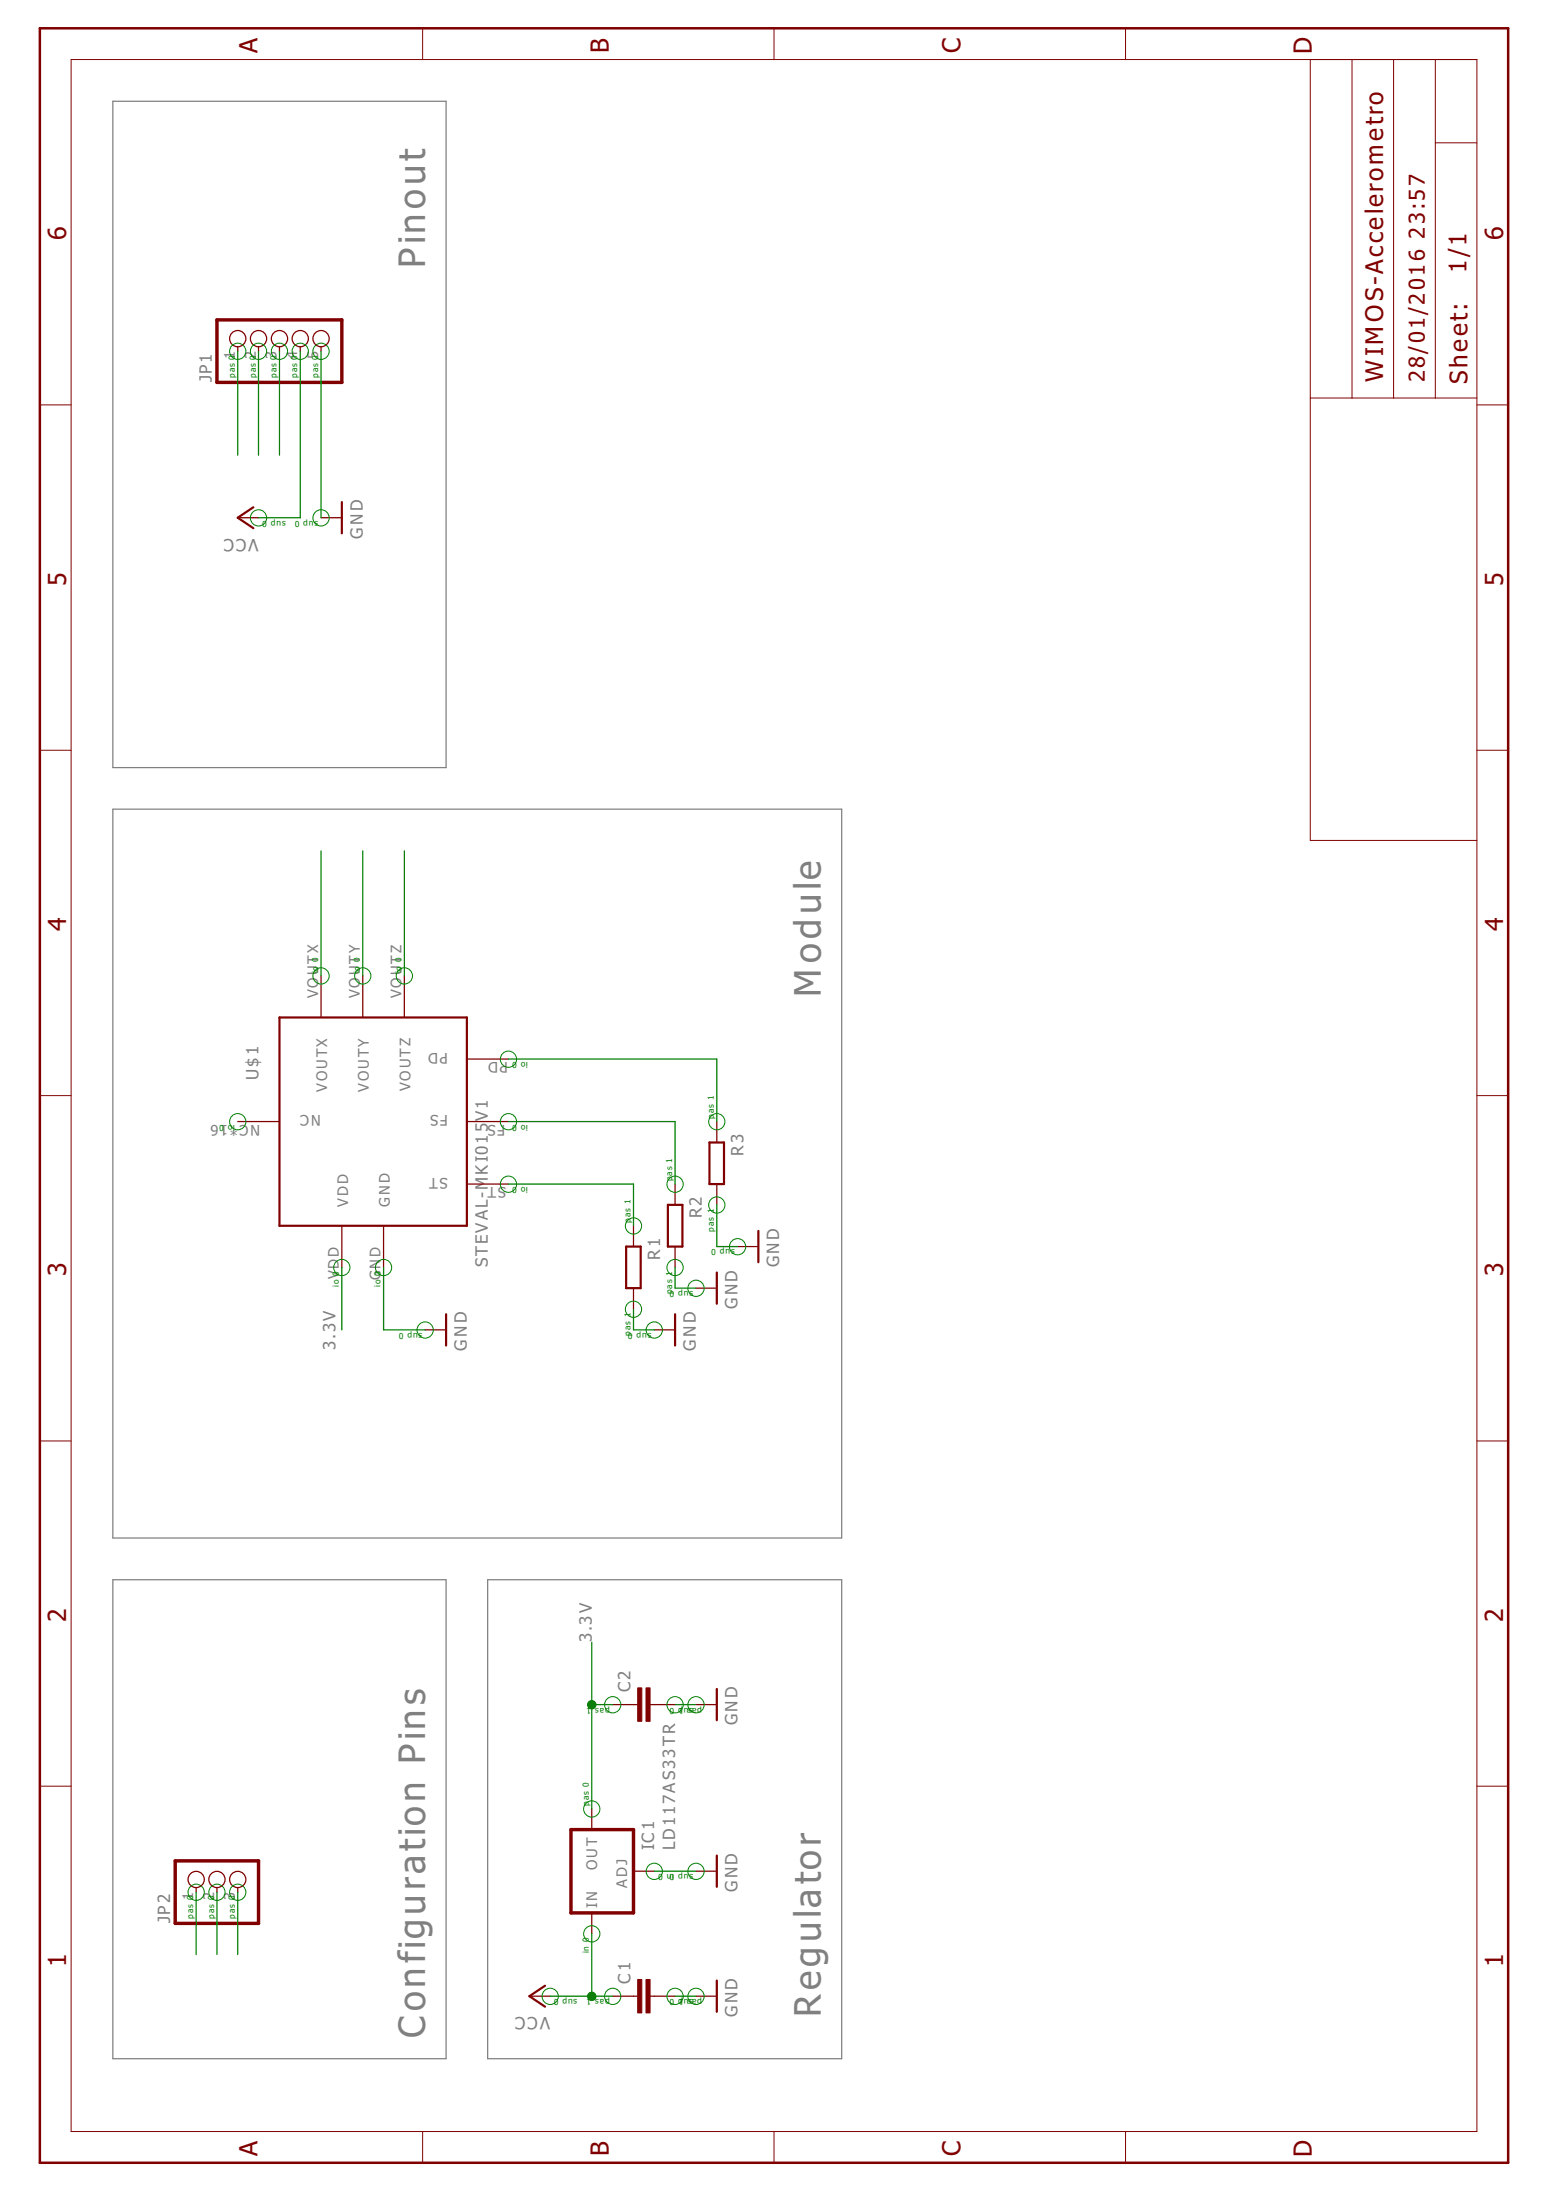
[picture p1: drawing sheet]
<svg xmlns="http://www.w3.org/2000/svg" width="210mm" height="297mm" viewBox="0 0 210 297" stroke-linecap="round" stroke-linejoin="round" font-family="sans-serif">
<g fill="none" stroke="#800000" stroke-width=".14">
<path d="M9.6 8.1h190.4v280.6h-190.4zM57.2 3.8v4.3M104.8 3.8v4.3M152.4 3.8v4.3M177.4 8.1v105.7h22.6M183.1 8.1v45.8M188.7 8.1v45.8M194.4 19.3h5.6M194.4 8.1v45.8M5.4 54.8h4.2M177.4 53.9h22.6M200 54.8h4.2"/>
<path d="M5.4 101.6h4.2M200 101.6h4.2M5.4 148.4h4.2M200 148.4h4.2M5.4 195.2h4.2M200 195.2h4.2M5.4 241.9h4.2M200 241.9h4.2M57.2 288.7v4.2M104.8 288.7v4.2M152.4 288.7v4.2"/>
</g>
<path d="M5.4 3.8h198.8v289.1h-198.8z" fill="none" stroke="#800000" stroke-width=".34"/>
<g fill="none" stroke="#800000" stroke-width=".17">
<path d="M32.2 46.9v.7M35 46.9v.7M37.8 46.9v.7M40.7 46.9v.7M43.5 46.9v.7M32.2 70.1h2.8M43.5 70.1h2.8M43.5 132.2v5.6M49.1 132.2v5.6M54.8 132.2v5.6M32.2 151.9h5.6M63.2 151.9h5.7"/>
<path d="M63.2 143.4h5.7M97.1 151.9v2.8M46.3 166v5.7M51.9 166v5.7M63.2 160.4h5.7M85.8 166v2.8M85.8 174.5v2.8M91.4 160.4v2.8M91.4 168.8v2.9M94.3 174.5h2.8M97.1 160.4v2.8M99.9 168.8h2.8"/>
<path d="M57.6 180.1h2.8M88.6 180.1h2.8M83 230.9h3.3M88 230.9h3.4M94.3 230.9h2.8M26.6 255.7v.6M29.4 255.7v.6M32.2 255.7v.6M80.1 245v2.8M80.1 259.1v2.8M85.8 253.4h2.8M94.3 253.4h2.8"/>
<path d="M71.7 270.4h2.8M83 270.4h3.3M88 270.4h3.4M94.3 270.4h2.8"/>
<circle cx="32.2" cy="45.9" r="1.1"/>
<circle cx="35" cy="45.9" r="1.1"/>
<circle cx="37.8" cy="45.9" r="1.1"/>
<circle cx="40.7" cy="45.9" r="1.1"/>
<circle cx="43.5" cy="45.9" r="1.1"/>
<circle cx="26.6" cy="254.6" r="1.1"/>
<circle cx="29.4" cy="254.6" r="1.1"/>
<circle cx="32.2" cy="254.6" r="1.1"/>
</g>
<g fill="none" stroke="#800000" stroke-width=".3">
<path d="M34.3 68.7l-2.1 1.4 2.1 1.4M46.3 68v4.2M37.8 137.8h25.4v28.2h-25.4zM96.1 154.7h1.9v5.7h-1.9zM60.4 178v4.2M84.8 168.8h2v5.7h-2zM90.4 163.2h2v5.6h-2zM91.4 178v4.2M97.1 172.4v4.2M102.7 166.7v4.3M97.1 228.8v4.2M97.1 251.3v4.3"/>
<path d="M73.8 269l-2.1 1.4 2.1 1.4M97.1 268.3v4.2"/>
</g>
<path d="M29.4 43.3h16.9v8.5h-16.9zM23.7 252.1h11.3v8.4h-11.3zM77.3 247.8h8.5v11.3h-8.5z" fill="none" stroke="#800000" stroke-width=".47"/>
<g fill="#800000" stroke="#800000" stroke-width=".14">
<path d="M87.5 268.1h.5v4.5h-.5z"/>
<path d="M86.4 268.1h.5v4.5h-.5z"/>
<path d="M87.5 228.6h.5v4.6h-.5z"/>
<path d="M86.4 228.6h.5v4.6h-.5z"/>
</g>
<g fill="none" stroke="#008000" stroke-width=".14">
<circle cx="32.2" cy="47.6" r="1.1"/>
<circle cx="35" cy="47.6" r="1.1"/>
<circle cx="37.8" cy="47.6" r="1.1"/>
<circle cx="40.7" cy="47.6" r="1.1"/>
<circle cx="43.5" cy="47.6" r="1.1"/>
<circle cx="35" cy="70.1" r="1.1"/>
<circle cx="43.5" cy="70.1" r="1.1"/>
<circle cx="43.5" cy="132.2" r="1.1"/>
<circle cx="49.1" cy="132.2" r="1.1"/>
<circle cx="54.8" cy="132.2" r="1.1"/>
<circle cx="32.2" cy="151.9" r="1.1"/>
<circle cx="68.9" cy="143.5" r="1.1"/>
<circle cx="68.9" cy="151.9" r="1.1"/>
<circle cx="97.1" cy="151.9" r="1.1"/>
<circle cx="46.3" cy="171.7" r="1.1"/>
<circle cx="51.9" cy="171.7" r="1.1"/>
<circle cx="68.9" cy="160.4" r="1.1"/>
<circle cx="85.8" cy="166.1" r="1.1"/>
<circle cx="85.8" cy="177.3" r="1.1"/>
<circle cx="91.4" cy="171.7" r="1.1"/>
<circle cx="91.4" cy="160.4" r="1.1"/>
<circle cx="94.3" cy="174.5" r="1.1"/>
<circle cx="97.1" cy="163.2" r="1.1"/>
<circle cx="99.9" cy="168.9" r="1.1"/>
<circle cx="57.6" cy="180.1" r="1.1"/>
<circle cx="88.6" cy="180.1" r="1.1"/>
<circle cx="83" cy="230.9" r="1.1"/>
<circle cx="91.4" cy="230.9" r="1.1"/>
<circle cx="94.3" cy="230.9" r="1.1"/>
<circle cx="26.6" cy="256.3" r="1.1"/>
<circle cx="29.4" cy="256.3" r="1.1"/>
<circle cx="32.2" cy="256.3" r="1.1"/>
<circle cx="80.1" cy="245" r="1.1"/>
<circle cx="88.6" cy="253.5" r="1.1"/>
<circle cx="94.3" cy="253.5" r="1.1"/>
<circle cx="74.5" cy="270.4" r="1.1"/>
<circle cx="80.1" cy="261.9" r="1.1"/>
<circle cx="83" cy="270.4" r="1.1"/>
<circle cx="91.4" cy="270.4" r="1.1"/>
<circle cx="94.3" cy="270.4" r="1.1"/>
</g>
<g fill="none" stroke="#008000" stroke-width=".17">
<path d="M32.2 47.6v14.1M35 47.6v14.1M37.8 47.6v14.1M40.7 47.6v22.5h-5.7M43.5 47.6v22.5M43.5 115.3v16.9M49.1 115.3v16.9M54.8 115.3v16.9M68.9 151.9h22.5v8.5M68.9 143.4h28.2v8.5M46.3 171.7v8.4M51.9 171.7v8.4h5.7"/>
<path d="M68.9 160.4h16.9v5.6M85.8 177.3v2.8h2.8M91.4 171.7v2.8h2.9M97.1 163.2v5.6h2.8M80.1 230.9h2.9M80.1 222.4v22.6M91.4 230.9h2.9M26.6 256.3v8.4M29.4 256.3v8.4M32.2 256.3v8.4M88.6 253.4h5.7M74.5 270.4h8.5"/>
<path d="M80.1 261.9v8.5M91.4 270.4h2.9"/>
</g>
<g fill="#008000" stroke="#008000" stroke-width=".14">
<circle cx="80.1" cy="270.4" r=".57"/>
<circle cx="80.1" cy="230.9" r=".57"/>
</g>
<path d="M15.3 13.7h45.1v90.3h-45.1zM15.3 109.6h98.7v98.7h-98.7zM15.3 214h45.1v64.8h-45.1zM66 214h48v64.8h-48z" fill="none" stroke="#808080" stroke-width=".17"/>
<g font-size="6" fill="#808080">
<text x="57.6" y="36.3" transform="rotate(-90 57.6 36.3)">Pinout</text>
<text x="111.2" y="135" transform="rotate(-90 111.2 135)">Module</text>
<text x="111.2" y="273.2" transform="rotate(-90 111.2 273.2)">Regulator</text>
<text x="57.6" y="276" transform="rotate(-90 57.6 276)">Configuration Pins</text>
</g>
<g font-size="4.1" fill="#800000">
<text x="34.9" y="7.2" transform="rotate(-90 34.9 7.2)">A</text>
<text x="82.5" y="7.2" transform="rotate(-90 82.5 7.2)">B</text>
<text x="130.1" y="7.2" transform="rotate(-90 130.1 7.2)">C</text>
<text x="177.6" y="7.3" transform="rotate(-90 177.6 7.3)">D</text>
<text x="9" y="32.6" transform="rotate(-90 9 32.6)">6</text>
<text x="203.6" y="32.6" transform="rotate(-90 203.6 32.6)">6</text>
<text x="9" y="79.3" transform="rotate(-90 9 79.3)">5</text>
<text x="203.6" y="79.3" transform="rotate(-90 203.6 79.3)">5</text>
<text x="9" y="126.1" transform="rotate(-90 9 126.1)">4</text>
<text x="203.6" y="126.1" transform="rotate(-90 203.6 126.1)">4</text>
<text x="9" y="172.9" transform="rotate(-90 9 172.9)">3</text>
<text x="203.6" y="172.9" transform="rotate(-90 203.6 172.9)">3</text>
<text x="9" y="219.7" transform="rotate(-90 9 219.7)">2</text>
<text x="203.6" y="219.7" transform="rotate(-90 203.6 219.7)">2</text>
<text x="9" y="266.4" transform="rotate(-90 9 266.4)">1</text>
<text x="203.6" y="266.4" transform="rotate(-90 203.6 266.4)">1</text>
<text x="34.9" y="292.1" transform="rotate(-90 34.9 292.1)">A</text>
<text x="82.5" y="292" transform="rotate(-90 82.5 292)">B</text>
<text x="130.1" y="292.1" transform="rotate(-90 130.1 292.1)">C</text>
<text x="177.6" y="292.2" transform="rotate(-90 177.6 292.2)">D</text>
</g>
<g font-size="4" fill="#800000">
<text x="198.6" y="37" transform="rotate(-90 198.6 37)">1/1</text>
<text x="187.3" y="51.8" transform="rotate(-90 187.3 51.8)">WIMOS-Accelerometro</text>
<text x="198.7" y="52.1" transform="rotate(-90 198.7 52.1)">Sheet:</text>
</g>
<g font-size="3.6" fill="#800000">
<text x="193" y="32.3" transform="rotate(-90 193 32.3)">23:57</text>
<text x="193" y="51.8" transform="rotate(-90 193 51.8)">28/01/2016</text>
</g>
<g font-size="2.8" fill="#808080">
<text x="28.7" y="51.8" transform="rotate(-90 28.7 51.8)">JP1</text>
<text x="35" y="72.9" transform="rotate(-180 35 72.9)">VCC</text>
<text x="49.1" y="72.9" transform="rotate(-90 49.1 72.9)">GND</text>
<text x="35" y="146.3" transform="rotate(-90 35 146.3)">U$1</text>
<text x="66" y="151.8" transform="rotate(-90 66 151.8)">V1</text>
<text x="100.7" y="156.6" transform="rotate(-90 100.7 156.6)">R3</text>
<text x="95.1" y="165" transform="rotate(-90 95.1 165)">R2</text>
<text x="66" y="171.7" transform="rotate(-90 66 171.7)">STEVAL-MKI015</text>
<text x="89.4" y="170.7" transform="rotate(-90 89.4 170.7)">R1</text>
<text x="105.5" y="171.7" transform="rotate(-90 105.5 171.7)">GND</text>
<text x="99.9" y="177.3" transform="rotate(-90 99.9 177.3)">GND</text>
<text x="45.4" y="182.8" transform="rotate(-90 45.4 182.8)">3.3V</text>
<text x="63.2" y="182.9" transform="rotate(-90 63.2 182.9)">GND</text>
<text x="94.2" y="182.9" transform="rotate(-90 94.2 182.9)">GND</text>
<text x="80.1" y="222.4" transform="rotate(-90 80.1 222.4)">3.3V</text>
<text x="85.4" y="229.2" transform="rotate(-90 85.4 229.2)">C2</text>
<text x="99.9" y="233.7" transform="rotate(-90 99.9 233.7)">GND</text>
<text x="88.6" y="250.6" transform="rotate(-90 88.6 250.6)">IC1</text>
<text x="91.4" y="250.6" transform="rotate(-90 91.4 250.6)">LD117AS33TR</text>
<text x="99.9" y="256.3" transform="rotate(-90 99.9 256.3)">GND</text>
<text x="23" y="260.5" transform="rotate(-90 23 260.5)">JP2</text>
<text x="85.4" y="268.7" transform="rotate(-90 85.4 268.7)">C1</text>
<text x="74.5" y="273.2" transform="rotate(-180 74.5 273.2)">VCC</text>
<text x="99.9" y="273.2" transform="rotate(-90 99.9 273.2)">GND</text>
</g>
<g font-size="2.4" fill="#808080">
<text x="31.8" y="48.6" transform="rotate(-90 31.8 48.6)">1</text>
<text x="34.6" y="48.6" transform="rotate(-90 34.6 48.6)">2</text>
<text x="37.4" y="48.6" transform="rotate(-90 37.4 48.6)">3</text>
<text x="40.3" y="48.6" transform="rotate(-90 40.3 48.6)">4</text>
<text x="43.1" y="48.6" transform="rotate(-90 43.1 48.6)">5</text>
<text x="43.1" y="135.2" transform="rotate(-90 43.1 135.2)">VOUTX</text>
<text x="48.7" y="135.2" transform="rotate(-90 48.7 135.2)">VOUTY</text>
<text x="54.4" y="135.2" transform="rotate(-90 54.4 135.2)">VOUTZ</text>
<text x="60.6" y="142.6" transform="rotate(-180 60.6 142.6)">PD</text>
<text x="68.8" y="143.9" transform="rotate(-180 68.8 143.9)">PD</text>
<text x="44.3" y="147.9" transform="rotate(-90 44.3 147.9)">VOUTX</text>
<text x="50" y="147.9" transform="rotate(-90 50 147.9)">VOUTY</text>
<text x="55.6" y="147.8" transform="rotate(-90 55.6 147.8)">VOUTZ</text>
<text x="35.2" y="152.3" transform="rotate(-180 35.2 152.3)">NC*16</text>
<text x="43.5" y="151.1" transform="rotate(-180 43.5 151.1)">NC</text>
<text x="60.6" y="151.1" transform="rotate(-180 60.6 151.1)">FS</text>
<text x="68.4" y="152.3" transform="rotate(-180 68.4 152.3)">FS</text>
<text x="60.6" y="159.5" transform="rotate(-180 60.6 159.5)">ST</text>
<text x="68.5" y="160.8" transform="rotate(-180 68.5 160.8)">ST</text>
<text x="47.1" y="163.4" transform="rotate(-90 47.1 163.4)">VDD</text>
<text x="52.8" y="163.4" transform="rotate(-90 52.8 163.4)">GND</text>
<text x="45.9" y="173.3" transform="rotate(-90 45.9 173.3)">VDD</text>
<text x="51.5" y="173.4" transform="rotate(-90 51.5 173.4)">GND</text>
<text x="26.2" y="257.4" transform="rotate(-90 26.2 257.4)">1</text>
<text x="29" y="257.4" transform="rotate(-90 29 257.4)">2</text>
<text x="31.8" y="257.4" transform="rotate(-90 31.8 257.4)">3</text>
<text x="80.8" y="253.3" transform="rotate(-90 80.8 253.3)">OUT</text>
<text x="84.9" y="255.7" transform="rotate(-90 84.9 255.7)">ADJ</text>
<text x="80.8" y="258.4" transform="rotate(-90 80.8 258.4)">IN</text>
</g>
<g font-size="1.4" fill="#008000">
<text x="31.8" y="51.2" transform="rotate(-90 31.8 51.2)">pas 0</text>
<text x="34.6" y="51.2" transform="rotate(-90 34.6 51.2)">pas 0</text>
<text x="37.4" y="51.2" transform="rotate(-90 37.4 51.2)">pas 0</text>
<text x="40.3" y="51.2" transform="rotate(-90 40.3 51.2)">pas 0</text>
<text x="43.1" y="51.2" transform="rotate(-90 43.1 51.2)">pas 0</text>
<text x="38.7" y="70.5" transform="rotate(-180 38.7 70.5)">sup 0</text>
<text x="43.1" y="70.5" transform="rotate(-180 43.1 70.5)">sup 0</text>
<text x="43.1" y="131.8" transform="rotate(-90 43.1 131.8)">io 0</text>
<text x="48.7" y="131.8" transform="rotate(-90 48.7 131.8)">io 0</text>
<text x="54.4" y="131.8" transform="rotate(-90 54.4 131.8)">io 0</text>
<text x="71.5" y="143.9" transform="rotate(-180 71.5 143.9)">io 0</text>
<text x="31.8" y="152.3" transform="rotate(-180 31.8 152.3)">io 0</text>
<text x="71.5" y="152.3" transform="rotate(-180 71.5 152.3)">io 0</text>
<text x="96.7" y="151.5" transform="rotate(-90 96.7 151.5)">pas 1</text>
<text x="71.5" y="160.8" transform="rotate(-180 71.5 160.8)">io 0</text>
<text x="91" y="160" transform="rotate(-90 91 160)">pas 1</text>
<text x="85.4" y="165.6" transform="rotate(-90 85.4 165.6)">pas 1</text>
<text x="96.7" y="166.8" transform="rotate(-90 96.7 166.8)">pas 1</text>
<text x="99.5" y="169.2" transform="rotate(-180 99.5 169.2)">sup 0</text>
<text x="45.9" y="174.3" transform="rotate(-90 45.9 174.3)">io 0</text>
<text x="51.5" y="174.3" transform="rotate(-90 51.5 174.3)">io 0</text>
<text x="91" y="175.3" transform="rotate(-90 91 175.3)">pas 1</text>
<text x="93.9" y="174.9" transform="rotate(-180 93.9 174.9)">sup 0</text>
<text x="57.2" y="180.5" transform="rotate(-180 57.2 180.5)">sup 0</text>
<text x="85.4" y="180.9" transform="rotate(-90 85.4 180.9)">pas 1</text>
<text x="88.2" y="180.5" transform="rotate(-180 88.2 180.5)">sup 0</text>
<text x="80.1" y="231.3" transform="rotate(-180 80.1 231.3)">1</text>
<text x="82.6" y="231.3" transform="rotate(-180 82.6 231.3)">pas</text>
<text x="95.1" y="231.3" transform="rotate(-180 95.1 231.3)">passu1p 0</text>
<text x="79.7" y="244.6" transform="rotate(-90 79.7 244.6)">pas 0</text>
<text x="93.9" y="253.9" transform="rotate(-180 93.9 253.9)">sup 0in 0</text>
<text x="26.2" y="259.9" transform="rotate(-90 26.2 259.9)">pas 0</text>
<text x="29" y="259.9" transform="rotate(-90 29 259.9)">pas 0</text>
<text x="31.8" y="259.9" transform="rotate(-90 31.8 259.9)">pas 0</text>
<text x="79.7" y="264.6" transform="rotate(-90 79.7 264.6)">in 0</text>
<text x="78.2" y="270.8" transform="rotate(-180 78.2 270.8)">sup 0</text>
<text x="82.6" y="270.8" transform="rotate(-180 82.6 270.8)">pas 1</text>
<text x="95.1" y="270.8" transform="rotate(-180 95.1 270.8)">passu1p 0</text>
</g>
</svg>
